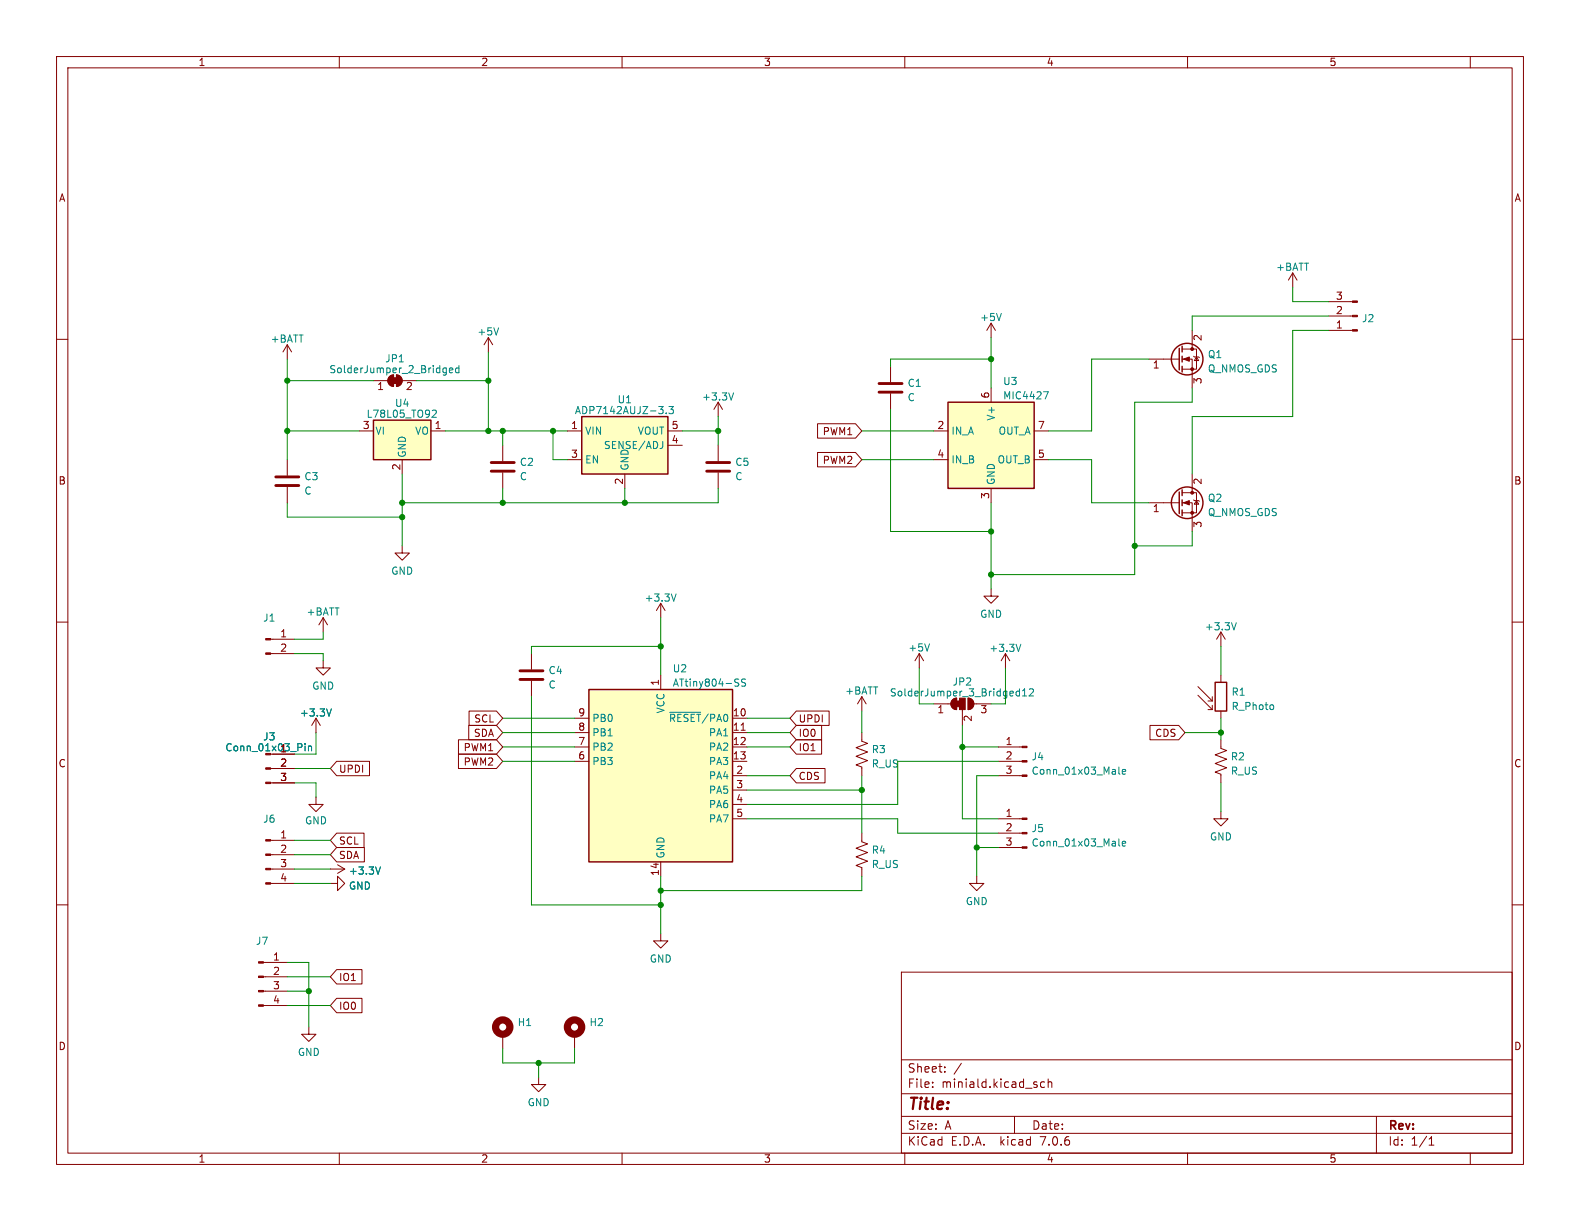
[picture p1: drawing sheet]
<svg xmlns="http://www.w3.org/2000/svg" width="279mm" height="216mm" viewBox="0 0 279 216" stroke-linecap="round" stroke-linejoin="round" font-family="sans-serif">
<g fill="none" stroke="#840000" stroke-width=".18">
<path d="M10 10h259.4v195.9h-259.4zM12 12h255.4v191.9h-255.4zM60 10v2M110 10v2M160 10v2M210 10v2M260 10v2M10 60h2M86.4 59.7l-.8 1.3M86.4 59.7v2.5M86.4 59.7l.7 1.3M175.3 57.2l-.8 1.2"/>
<path d="M175.3 57.2v2.5M175.3 57.2l.7 1.2M210.8 58.4v3.3M228.6 48.3l-.8 1.2M228.6 48.3v2.5M228.6 48.3l.8 1.2M234.9 53.3h4.3M234.9 55.9h4.3M234.9 58.4h4.3M267.4 60h2M50.8 61v2.5M50.8 61l-.8 1.2"/>
<path d="M50.8 61l.8 1.2M63.5 76.2h2.5M66 67.3h2.6M68.9 66.6l.7-.3v2a1.02 1.02 0 0 1-.9-.6 1.02 1.02 0 0 1 .2-1.1zM70.1 66.3a1.02 1.02 0 0 1 1 1 1.02 1.02 0 0 1-1 1zM71.1 67.3h2.6M76.2 76.2h2.5M88.9 78.7v2.8M100.3 76.2h2.6M118.1 76.2h2.5M118.1 78.7h2.5M127 71.1l-.8 1.3"/>
<path d="M127 71.1v2.6M127 78.7v2.8M127 71.1l.8 1.3M144.6 74.9h6.7l1.1 1.3-1.1 1.3h-6.7zM157.5 64.8v2.8M157.5 69.6v2.8M165.1 76.2h2.5M175.3 68.6v2.5M182.9 76.2h2.5M203.2 63.5h5.3M209 63.5h1.8v5.1M209 61.7h2.6v3.6h-2.6"/>
<path d="M211.1 63l.1 .1h.8l.1 .1M211.6 63.1l.4 .7h-.8zM50.8 81.3v2.8M50.8 86.1v2.8M71.1 96.5v1.3h1.3l-1.3 1.3-1.3-1.3h1.3M71.1 81.3v2.5M88.9 83.6v2.8M100.3 81.3h2.6M110.5 83.8v2.6M127 83.6v2.8M144.6 80h6.7l1.1 1.3-1.1 1.3h-6.7zM165.1 81.3h2.5"/>
<path d="M175.3 86.4v2.5M182.9 81.3h2.5M203.2 88.9h5.3M209 88.9h1.8v5.1M209 87.1h2.6v3.6h-2.6M210.8 83.8v3.3M211.1 88.4l.1 .1h.8l.1 .1M211.6 88.5l.4 .7h-.8zM10 110h2M47.9 115.6h4.2M47.9 113h4.2M57.1 116.8v1.3h1.3l-1.3 1.3-1.2-1.3h1.2"/>
<path d="M57.1 109.2l-.7 1.3M57.1 109.2v2.6M57.1 109.2l.8 1.3M94 115.6v2.8M116.8 106.7l-.7 1.3M116.8 106.7v2.5M116.8 119.4v2.5M116.8 106.7l.8 1.3M162.6 115.6l-.8 1.2M162.6 115.6v2.5M162.6 115.6l.7 1.2M175.3 104.1v1.3h1.2l-1.2 1.3-1.3-1.3h1.3"/>
<path d="M177.8 115.6l-.8 1.2M177.8 115.6v2.5M177.8 115.6l.8 1.2M215.9 111.8v2.5M215.9 119.4v1.3M215.9 111.8l-.8 1.2M215.9 111.8l.8 1.2M267.4 110h2M47.9 138.4h4.2M47.9 135.9h4.2M48.3 133.4h3.8M55.9 127l-.8 1.3"/>
<path d="M55.9 127v2.5M55.9 127l.7 1.3M59.5 134.6h5.8v2.6h-5.8l-1.1-1.3zM81.1 130.8h6.7l1.1 1.3-1.1 1.3h-6.7zM81.1 133.3h6.7l1.1 1.3-1.1 1.3h-6.7zM82.9 128.3h4.9l1.1 1.2-1.1 1.3h-4.9zM82.9 125.7h4.9l1.1 1.3-1.1 1.3h-4.9zM94 120.4v2.8M101.6 134.6h2.5M101.6 132.1h2.5M101.6 127h2.5M101.6 129.5h2.5"/>
<path d="M129.5 137.2h2.6M129.5 134.6h2.6M129.5 132.1h2.6M129.5 127h2.6M129.5 129.5h2.6M129.5 139.7h2.6M131.1 129.1h.7M140.8 125.7h5.8v2.6h-5.8l-1.1-1.3zM140.8 128.3h4.5v2.5h-4.5l-1.1-1.3zM140.8 130.8h4.5v2.6h-4.5l-1.1-1.3zM140.8 135.9h5.1v2.5h-5.1l-1.1-1.2zM152.4 129.5v1.6l1 .3-2 .8 2 .8-2 .7 2 .8-2 .8 1 .3v1.6"/>
<path d="M152.4 123.2l-.8 1.3M152.4 123.2v2.5M152.4 123.2l.8 1.3M165.1 124.5h3M168.5 123.7l.7-.3v2.1a1.02 1.02 0 0 1-1-.7 1.02 1.02 0 0 1 .3-1.1zM170.2 125.5v2.8M171.2 123.4a1.02 1.02 0 0 1 1 1.1 1.02 1.02 0 0 1-1 1zM172.2 124.5h3.1M176.5 137.2h4.2M176.5 134.6h4.2M176.5 132.1h4.2M203.4 128.3h5l1.1 1.2-1.1 1.3h-5z"/>
<path d="M211.8 122.9l2.6 2.6M211.8 121.4l2.6 2.6M213.6 125.5h.8M213.6 124h.8M214.4 123.2v.8M214.4 124.7v.8M215.9 130.8v1.5l1 .4-2 .8 2 .7-2 .8 2 .8-2 .7 1 .4v1.5M215.9 125.7v1.3M10 160h2M47.9 153.7h4.2M47.9 156.2h4.2M47.9 151.1h4.2"/>
<path d="M47.9 148.6h4.2M55.9 141v1.2h1.2l-1.2 1.3-1.3-1.3h1.3M58.4 156.2h1.3v-1.3l1.3 1.3-1.3 1.3v-1.3M58.4 153.7h2.6M59.5 147.3h4.9v2.6h-4.9l-1.1-1.3zM59.5 149.9h4.9v2.5h-4.9l-1.1-1.3zM59.7 152.9l1.3 .8M61 153.7l-1.3 .7M116.8 152.4v2.5M129.5 144.8h2.6M129.5 142.2h2.6M152.4 147.3v1.5l1 .4-2 .8 2 .7-2 .8 2 .8-2 .7 1 .4v1.5"/>
<path d="M172.7 154.9v1.3h1.3l-1.3 1.3-1.3-1.3h1.3M176.5 149.9h4.2M176.5 147.3h4.2M176.5 144.8h4.2M215.9 143.5v1.3h1.3l-1.3 1.3-1.3-1.3h1.3M267.4 160h2M46.6 177.8h4.2M46.6 175.3h4.2M46.6 172.7h4.2M46.6 170.2h4.2M59.5 171.4h4.5v2.6h-4.5l-1.1-1.3zM59.5 176.5h4.5v2.6h-4.5l-1.1-1.3z"/>
<path d="M116.8 165.1v1.3h1.3l-1.3 1.2-1.2-1.2h1.2M159.4 171.9h108v32h-108zM54.6 181.6v1.3h1.3l-1.3 1.3-1.3-1.3h1.3M88.9 182.9v2.5M95.2 190.5v1.3h1.3l-1.3 1.2-1.2-1.2h1.2M101.6 182.9v2.5M159.4 197.4h108M159.4 193.4h108M159.4 187.4h108M164.9 192.1v.2M164.9 191.4v.1M167.1 189.4v.2"/>
<path d="M167.1 188.7v.1M170 188l-1.3 1.9M179.4 197.4v3M184.7 191.4l-.4-.1-.3 .3v.4l.1 .2h.6M185.4 191.4l.2-.1 .3 .1 .1 .9M185.4 190.8v1.5M243.4 197.4v6.5M60 203.9v2M110 203.9v2M159.4 200.4h108M160 203.9v2M210 203.9v2"/>
<path d="M252.7 202.5h.9M252.7 201.4l.4-.4v1.5M260 203.9v2"/>
</g>
<path d="M155.4 69.3h4.1M155.4 67.8h4.1M48.8 85.9h4M48.8 84.3h4M86.9 83.3h4M86.9 81.8h4M125 83.3h4M125 81.8h4M91.9 118.6h4.1M91.9 120.1h4.1" fill="none" stroke="#840000" stroke-width=".51"/>
<g fill="none" stroke="#840000" stroke-width=".25">
<path d="M66 74.3h10.2v7h-10.2zM102.9 73.7h15.2v10.1h-15.2zM167.6 71.1h15.3v15.3h-15.3zM208.5 61.6v3.8M209 61.2v1M209 63v1M209 64.8v1M208.5 87v3.8M209 86.6v1M209 88.4v1M209 90.2v1M104.1 121.9h25.4v30.5h-25.4z"/>
<path d="M214.9 120.7h2v5h-2z"/>
<circle cx="209.9" cy="63.5" r="2.79"/>
<circle cx="209.9" cy="88.9" r="2.79"/>
</g>
<g fill="#840000" stroke="#840000" stroke-width=".18">
<path d="M209.3 63.5l1-.4v.8z"/>
<path d="M209.3 88.9l1-.4v.8z"/>
<path d="M69.3 66.8h1.1v1h-1.1z"/>
<path d="M68.9 66.6l.7-.3v2a1.02 1.02 0 0 1-.9-.6 1.02 1.02 0 0 1 .2-1.1z"/>
<path d="M70.1 66.3a1.02 1.02 0 0 1 1 1 1.02 1.02 0 0 1-1 1z"/>
<path d="M180.7 137h.9v.3h-.9z"/>
<path d="M180.7 134.5h.9v.2h-.9z"/>
<path d="M180.7 132h.9v.2h-.9z"/>
<path d="M169.2 124h.5v1h-.5z"/>
<path d="M168.5 123.7l.7-.3v2.1a1.02 1.02 0 0 1-1-.7 1.02 1.02 0 0 1 .3-1.1z"/>
<path d="M169.7 123.4h1v2.1h-1z"/>
<path d="M171.2 123.4a1.02 1.02 0 0 1 1 1.1 1.02 1.02 0 0 1-1 1z"/>
<path d="M180.7 149.7h.9v.3h-.9z"/>
<path d="M180.7 147.2h.9v.2h-.9z"/>
<path d="M180.7 144.7h.9v.2h-.9z"/>
<path d="M239.2 53.2h.8v.3h-.8z"/>
<path d="M239.2 55.8h.8v.2h-.8z"/>
<path d="M239.2 58.3h.8v.2h-.8z"/>
<path d="M45.7 177.7h.9v.2h-.9z"/>
<path d="M45.7 175.1h.9v.3h-.9z"/>
<path d="M45.7 172.6h.9v.2h-.9z"/>
<path d="M45.7 170.1h.9v.2h-.9z"/>
<path d="M47 138.3h.9v.3h-.9z"/>
<path d="M47 135.8h.9v.2h-.9z"/>
<path d="M47 156.1h.9v.2h-.9z"/>
<path d="M47 153.5h.9v.3h-.9z"/>
<path d="M47 151h.9v.3h-.9z"/>
<path d="M47 148.5h.9v.2h-.9z"/>
<path d="M47 115.4h.9v.3h-.9z"/>
<path d="M47 112.9h.9v.3h-.9z"/>
<circle cx="210.8" cy="65.3" r=".25"/>
<circle cx="210.8" cy="61.7" r=".25"/>
<circle cx="210.8" cy="90.7" r=".25"/>
<circle cx="210.8" cy="87.1" r=".25"/>
</g>
<g fill="none" stroke="#008484" stroke-width=".18">
<path d="M88.2 58l-.4 1.2M177.1 55.4l-.4 1.3M76.5 72.6l.4-.1 .3 .4-.8 .9h.8M78.6 65.1h.3M78.9 65.1v1l-.2 .2M78.9 65.9h-.3M79.5 65.5l.6-.1-.1-.3h-.4l-.1 .1v.7h.5M81.2 65.1h-.4l-.2 .2 .1 .6h.5M81.2 64.6v1.3M116.5 71.9h.8l-.5 .5M117.1 72.4l.2 .2-.2 .5M117.2 78v1l-.4 .3"/>
<path d="M117.8 73v.2M118.3 71.9h.8l-.4 .5 .3 .1v.5l-.2 .2-.5-.2M129.7 69.5l-.4 1.2M184.5 69.3h.9l-.6 1.2M119.6 105l-.5 1.3M164.4 113.8l-.4 1.3M180.5 113.9l-.4 1.3M218.6 110.1l-.4 1.3M53.9 131.5v.1M53.9 131.9v.9M54.5 131.9v.9M54.5 132l.2-.1 .3 .1 .1 .8"/>
<path d="M58.6 125.3l-.4 1.3M118.4 126h5.5M130.2 120.7l.3 .1 .1 .3-.2 .2h-.3M130.2 120.1h.4M131.9 120.1h-.5l-.3 .2 .1 .3 .6 .3v.3l-.2 .1h-.5M179.8 123h.5M179.8 122.3h.5M180.3 121.8v1.3M180.8 123.1h.7M180.8 122.2l.4-.4v1.3M182 121.9l.5-.1 .3 .4-.8 .9h.8M197.9 135.6v1.1l.1 .2"/>
<path d="M198.5 136.5l.6-.1-.1-.3h-.4l-.1 .1v.6h.5M225.1 124.7l.1 .2-.1 .5M67.3 153.3l-.5 1.3M197.9 148.3v1.1l.1 .2M198.5 149.2l.6-.1-.1-.3h-.4l-.1 .1v.6h.5"/>
</g>
<g fill="#ffffc2" stroke="#ffffc2" stroke-width=".18">
<path d="M167.6 71.1h15.3v15.3h-15.3z"/>
<path d="M66 74.3h10.2v7h-10.2z"/>
<path d="M102.9 73.7h15.2v10.1h-15.2z"/>
<path d="M104.1 121.9h25.4v30.5h-25.4z"/>
</g>
<g fill="none" stroke="#840000" stroke-width="1.3">
<circle cx="88.9" cy="181.6" r="1.27"/>
<circle cx="101.6" cy="181.6" r="1.27"/>
</g>
<g fill="none" stroke="#008400" stroke-width=".18">
<path d="M175.3 59.7v8.9M228.6 50.8v2.5h6.3M234.9 55.9h-24.1v2.5M234.9 58.4h-6.3v15.3h-17.8v10.1M50.8 76.2h12.7M50.8 63.5v17.8M50.8 67.3h15.2M73.7 67.3h12.7M78.7 76.2h21.6M86.4 62.2v14M88.9 76.2v2.5M97.8 76.2v5.1h2.5"/>
<path d="M120.6 76.2h6.4M127 73.7v5M152.4 76.2h12.7M157.5 72.4v21.6h17.8M175.3 63.5h-17.8v1.3M203.2 63.5h-10.2v12.7h-7.6M210.8 68.6v2.5h-10.1v30.5h-25.4M50.8 88.9v2.5h20.3M71.1 83.8v12.7M88.9 86.4v2.5M110.5 86.4v2.5M127 86.4v2.5h-55.9"/>
<path d="M152.4 81.3h12.7M175.3 88.9v15.2M185.4 81.3h7.6v7.6h10.2M210.8 94v2.5h-10.1M52.1 115.6h5v1.2M57.1 111.8v1.2h-5M116.8 114.3h-22.8v1.3M116.8 109.2v10.2M162.6 118.1v6.4h2.5M177.8 118.1v6.4h-2.5M215.9 114.3v5.1M52.1 135.9h6.3"/>
<path d="M52.1 138.4h3.8v2.6M55.9 129.5v3.9h-3.8M88.9 134.6h12.7M88.9 132.1h12.7M88.9 127h12.7M88.9 129.5h12.7M94 123.2v36.8h22.8M132.1 132.1h7.6M132.1 127h7.6M132.1 129.5h7.6M132.1 137.2h7.6M132.1 139.7h20.3"/>
<path d="M152.4 125.7v3.8M152.4 137.2v10.1M170.2 132.1h6.3M170.2 128.3v16.5h6.3M176.5 134.6h-17.8v7.6h-26.6M176.5 137.2h-3.8v17.7M209.5 129.5h6.4M215.9 127v3.8M215.9 138.4v5.1M52.1 153.7h6.3M52.1 156.2h6.3M52.1 148.6h6.3"/>
<path d="M52.1 151.1h6.3M116.8 154.9v10.2M132.1 144.8h26.6v2.5h17.8M152.4 154.9v2.6h-35.6M172.7 149.9h3.8M50.8 172.7h7.6M50.8 170.2h3.8v11.4M50.8 177.8h7.6M50.8 175.3h3.8M88.9 185.4v2.6h12.7v-2.6M95.2 188v2.5"/>
</g>
<g fill="#008400" stroke="#008400" stroke-width=".18">
<circle cx="54.6" cy="175.3" r=".46"/>
<circle cx="172.7" cy="149.9" r=".46"/>
<circle cx="152.4" cy="139.7" r=".46"/>
<circle cx="88.9" cy="88.9" r=".46"/>
<circle cx="88.9" cy="76.2" r=".46"/>
<circle cx="86.4" cy="76.2" r=".46"/>
<circle cx="86.4" cy="67.3" r=".46"/>
<circle cx="71.1" cy="88.9" r=".46"/>
<circle cx="50.8" cy="76.2" r=".46"/>
<circle cx="50.8" cy="67.3" r=".46"/>
<circle cx="175.3" cy="94" r=".46"/>
<circle cx="175.3" cy="101.6" r=".46"/>
<circle cx="200.7" cy="96.5" r=".46"/>
<circle cx="175.3" cy="63.5" r=".46"/>
<circle cx="116.8" cy="157.5" r=".46"/>
<circle cx="116.8" cy="160" r=".46"/>
<circle cx="95.2" cy="188" r=".46"/>
<circle cx="71.1" cy="91.4" r=".46"/>
<circle cx="116.8" cy="114.3" r=".46"/>
<circle cx="110.5" cy="88.9" r=".46"/>
<circle cx="97.8" cy="76.2" r=".46"/>
<circle cx="127" cy="76.2" r=".46"/>
<circle cx="170.2" cy="132.1" r=".46"/>
<circle cx="215.9" cy="129.5" r=".46"/>
</g>
<text font-size="2.8" fill="#840000" x="160.4" y="196.8">Title:</text>
<g font-size="2.1" fill="#840000">
<text x="160.4" y="189.9">Sheet:</text>
<text x="160.4" y="192.6">File:</text>
<text x="166.5" y="192.6">miniald.kicad_sch</text>
<text x="160.4" y="202.8">KiCad</text>
<text x="160.4" y="200">Size:</text>
<text x="167.1" y="200">A</text>
<text x="168.1" y="202.8">E.D.A.</text>
<text x="177" y="202.8">kicad</text>
<text x="182.4" y="200">Date:</text>
<text x="184.2" y="202.8">7.0.6</text>
<text x="245.4" y="200.2">Rev:</text>
<text x="245.4" y="202.8">Id:</text>
<text x="249.5" y="202.8">1/1</text>
</g>
<g font-size="1.8" fill="#840000">
<text x="35" y="11.9">1</text>
<text x="85" y="11.9">2</text>
<text x="135" y="11.9">3</text>
<text x="185" y="11.9">4</text>
<text x="235" y="11.9">5</text>
<text x="10.3" y="35.9">A</text>
<text x="267.7" y="35.9">A</text>
<text x="236.1" y="53.1">3</text>
<text x="236.1" y="58.2">1</text>
<text x="236.1" y="55.6">2</text>
<text x="203.8" y="65.5">1</text>
<text x="212.8" y="60.4" transform="rotate(-90 212.8 60.4)">2</text>
<text x="66.6" y="69.3">1</text>
<text x="71.7" y="69.3">2</text>
<text x="175" y="70.6" transform="rotate(-90 175 70.6)">6</text>
<text x="212.8" y="68" transform="rotate(-90 212.8 68)">3</text>
<text x="64.1" y="75.9">3</text>
<text x="76.8" y="75.9">1</text>
<text x="100.9" y="75.9">1</text>
<text x="118.7" y="75.9">5</text>
<text x="145.4" y="77.2">PWM1</text>
<text x="165.7" y="75.9">2</text>
<text x="183.4" y="75.9">7</text>
<text x="70.9" y="83.3" transform="rotate(-90 70.9 83.3)">2</text>
<text x="100.9" y="81">3</text>
<text x="118.7" y="78.5">4</text>
<text x="145.4" y="82.2">PWM2</text>
<text x="165.7" y="81">4</text>
<text x="183.4" y="81">5</text>
<text x="10.3" y="85.9">B</text>
<text x="110.2" y="85.8" transform="rotate(-90 110.2 85.8)">2</text>
<text x="175" y="88.3" transform="rotate(-90 175 88.3)">3</text>
<text x="212.8" y="85.8" transform="rotate(-90 212.8 85.8)">2</text>
<text x="267.7" y="85.9">B</text>
<text x="203.8" y="90.9">1</text>
<text x="212.8" y="93.4" transform="rotate(-90 212.8 93.4)">3</text>
<text x="49.5" y="112.8">1</text>
<text x="49.5" y="115.3">2</text>
<text x="116.6" y="121.4" transform="rotate(-90 116.6 121.4)">1</text>
<text x="83.7" y="130.5">SDA</text>
<text x="83.8" y="128">SCL</text>
<text x="102.2" y="131.8">7</text>
<text x="102.2" y="129.3">8</text>
<text x="102.2" y="126.7">9</text>
<text x="129.5" y="126.7">10</text>
<text x="129.5" y="129.3">11</text>
<text x="129.5" y="131.8">12</text>
<text x="141.1" y="128">UPDI</text>
<text x="141.1" y="130.5">IO0</text>
<text x="165.7" y="126.4">1</text>
<text x="172.2" y="127.7" transform="rotate(-90 172.2 127.7)">2</text>
<text x="173.3" y="126.4">3</text>
<text x="177.7" y="131.8">1</text>
<text x="204.2" y="130.5">CDS</text>
<text x="10.3" y="135.9">C</text>
<text x="49.5" y="133.1">1</text>
<text x="49.5" y="135.6">2</text>
<text x="59.8" y="136.8">UPDI</text>
<text x="81.9" y="133">PWM1</text>
<text x="81.9" y="135.6">PWM2</text>
<text x="102.2" y="134.4">6</text>
<text x="129.5" y="134.4">13</text>
<text x="130.1" y="136.9">2</text>
<text x="141.1" y="133">IO1</text>
<text x="177.7" y="134.4">2</text>
<text x="177.7" y="136.9">3</text>
<text x="267.7" y="135.9">C</text>
<text x="49.5" y="138.2">3</text>
<text x="130.1" y="139.4">3</text>
<text x="130.1" y="142">4</text>
<text x="141.1" y="138.1">CDS</text>
<text x="49.5" y="148.3">1</text>
<text x="59.8" y="149.5">SCL</text>
<text x="130.1" y="144.5">5</text>
<text x="177.7" y="144.5">1</text>
<text x="177.7" y="147.1">2</text>
<text x="177.7" y="149.6">3</text>
<text x="49.5" y="150.9">2</text>
<text x="49.5" y="153.4">3</text>
<text x="49.5" y="156">4</text>
<text x="59.8" y="152.1">SDA</text>
<text x="116.6" y="155" transform="rotate(-90 116.6 155)">14</text>
<text x="48.2" y="169.9">1</text>
<text x="48.2" y="172.5">2</text>
<text x="59.8" y="173.7">IO1</text>
<text x="48.2" y="175">3</text>
<text x="48.2" y="177.5">4</text>
<text x="59.8" y="178.8">IO0</text>
<text x="10.3" y="185.9">D</text>
<text x="267.7" y="185.9">D</text>
<text x="35" y="205.8">1</text>
<text x="85" y="205.8">2</text>
<text x="135" y="205.8">3</text>
<text x="185" y="205.8">4</text>
<text x="235" y="205.8">5</text>
</g>
<g font-size="1.8" fill="#008484">
<text x="225.6" y="48.1">+BATT</text>
<text x="84.3" y="59.5">+5V</text>
<text x="173.2" y="57">+5V</text>
<text x="240.8" y="57.2">J2</text>
<text x="47.8" y="60.8">+BATT</text>
<text x="68" y="64.3">JP1</text>
<text x="213.5" y="63.5">Q1</text>
<text x="58.1" y="66.2">SolderJumper_2_Bridged</text>
<text x="109.1" y="71.5">U1</text>
<text x="124.1" y="71">+3.3V</text>
<text x="160.4" y="68.6">C1</text>
<text x="160.4" y="71.1">C</text>
<text x="177.3" y="68.3">U3</text>
<text x="177.3" y="70.8">MIC4427</text>
<text x="213.5" y="66.1">Q_NMOS_GDS</text>
<text x="64.7" y="74.1">L78L05_TO92</text>
<text x="66.3" y="77.1">VI</text>
<text x="69.7" y="72.1">U4</text>
<text x="73.3" y="77.1">VO</text>
<text x="101.6" y="73.4">ADP7142AUJZ-3.3</text>
<text x="103.4" y="77.1">VIN</text>
<text x="112.7" y="77.1">VOUT</text>
<text x="168.1" y="77.1">IN_A</text>
<text x="176.1" y="74.5" transform="rotate(-90 176.1 74.5)">V+</text>
<text x="176.5" y="77.1">OUT_A</text>
<text x="72" y="81" transform="rotate(-90 72 81)">GND</text>
<text x="91.8" y="82.6">C2</text>
<text x="103.4" y="82.1">EN</text>
<text x="106.7" y="79.6">SENSE/ADJ</text>
<text x="111.4" y="83.3" transform="rotate(-90 111.4 83.3)">GND</text>
<text x="129.9" y="82.6">C5</text>
<text x="168.1" y="82.1">IN_B</text>
<text x="176.3" y="82.1">OUT_B</text>
<text x="53.7" y="85.1">C3</text>
<text x="53.7" y="87.7">C</text>
<text x="91.8" y="85.1">C</text>
<text x="129.9" y="85.1">C</text>
<text x="176.1" y="85.9" transform="rotate(-90 176.1 85.9)">GND</text>
<text x="213.5" y="88.9">Q2</text>
<text x="213.5" y="91.5">Q_NMOS_GDS</text>
<text x="69.1" y="101.8">GND</text>
<text x="113.9" y="106.6">+3.3V</text>
<text x="46.4" y="110.1">J1</text>
<text x="54.1" y="109">+BATT</text>
<text x="173.2" y="109.4">GND</text>
<text x="213" y="111.7">+3.3V</text>
<text x="96.9" y="119.4">C4</text>
<text x="118.9" y="119.1">U2</text>
<text x="160.5" y="115.4">+5V</text>
<text x="174.9" y="115.5">+3.3V</text>
<text x="55.1" y="122.1">GND</text>
<text x="96.9" y="121.9">C</text>
<text x="118.9" y="121.6">ATtiny804-SS</text>
<text x="149.4" y="123">+BATT</text>
<text x="157.3" y="123.3">SolderJumper_3_Bridged12</text>
<text x="168.4" y="121.4">JP2</text>
<text x="217.7" y="123.2">R1</text>
<text x="217.7" y="125.8">R_Photo</text>
<text x="46.4" y="131.1">J3</text>
<text x="52.9" y="126.9">+3.3V</text>
<text x="104.6" y="130.4">PB1</text>
<text x="104.6" y="127.9">PB0</text>
<text x="117.7" y="126.3" transform="rotate(-90 117.7 126.3)">VCC</text>
<text x="118.2" y="127.9">~{RESET}/PA0</text>
<text x="125.3" y="130.4">PA1</text>
<text x="39.8" y="133">Conn_01x03_Pin</text>
<text x="104.6" y="135.5">PB3</text>
<text x="104.6" y="132.9">PB2</text>
<text x="125.3" y="132.9">PA2</text>
<text x="125.3" y="135.5">PA3</text>
<text x="154.1" y="133.4">R3</text>
<text x="154.1" y="135.9">R_US</text>
<text x="182.3" y="134.6">J4</text>
<text x="182.3" y="137.2">Conn_01x03_Male</text>
<text x="217.6" y="134.6">R2</text>
<text x="217.6" y="137.2">R_US</text>
<text x="125.3" y="138">PA4</text>
<text x="125.3" y="140.6">PA5</text>
<text x="125.3" y="143.1">PA6</text>
<text x="46.4" y="145.7">J6</text>
<text x="53.8" y="146">GND</text>
<text x="125.3" y="145.6">PA7</text>
<text x="182.3" y="147.3">J5</text>
<text x="182.3" y="149.9">Conn_01x03_Male</text>
<text x="213.9" y="148.8">GND</text>
<text x="61.6" y="154.9">+3.3V</text>
<text x="117.7" y="151.9" transform="rotate(-90 117.7 151.9)">GND</text>
<text x="154.1" y="151.2">R4</text>
<text x="154.1" y="153.7">R_US</text>
<text x="61.6" y="157.5">GND</text>
<text x="170.7" y="160.2">GND</text>
<text x="45.2" y="167.3">J7</text>
<text x="114.8" y="170.4">GND</text>
<text x="91.4" y="181.6">H1</text>
<text x="104.1" y="181.6">H2</text>
<text x="52.6" y="186.9">GND</text>
<text x="93.2" y="195.8">GND</text>
</g>
</svg>
